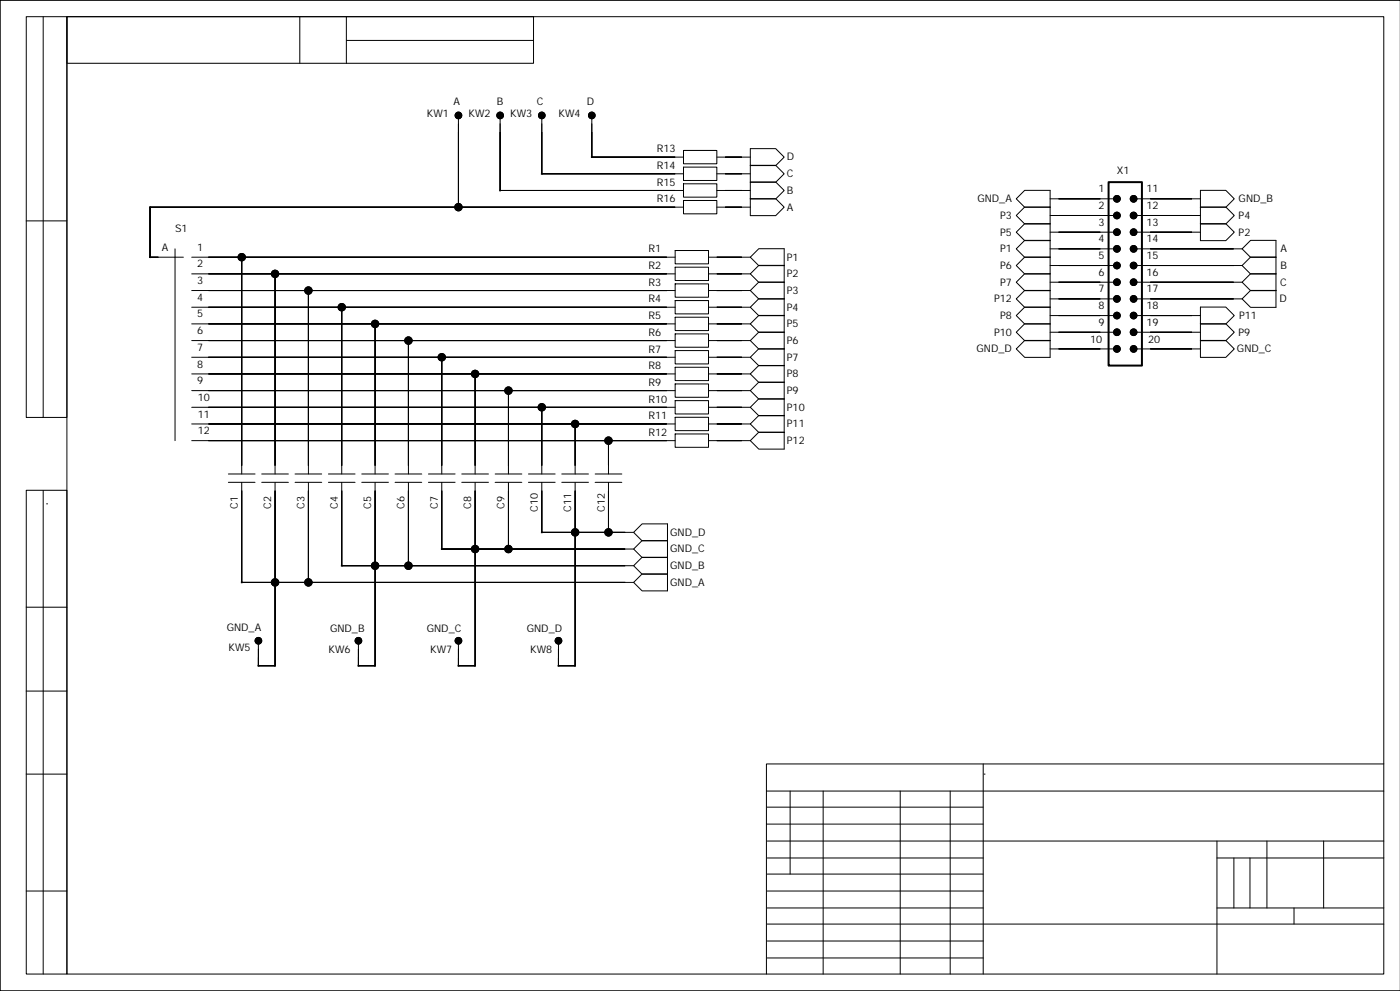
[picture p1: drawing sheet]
<svg xmlns="http://www.w3.org/2000/svg" width="420mm" height="297mm" viewBox="0 0 420 297" stroke-linecap="round" stroke-linejoin="round" font-family="sans-serif">
<g fill="none" stroke="#000" stroke-width=".3">
<path d="M0 0v297M7.9 5h12.2v120.1h-12.2zM13 5v120.1M20.1 5h394.8v287h-394.8zM20.1 5h139.9v14h-139.9zM89.9 5v14M103.9 5v14M103.9 12.1h56.1M419.9 .1h-419.9v296.9M137.5 34.6v27.5M150 34.6v22.5h55M162.5 34.6v17.5h42.5"/>
<path d="M177.5 34.6v12.5h27.5M205 45.1h10v4h-10zM205 50.1h10v4h-10zM205 55.1h10v4h-10zM215 47.1h10M215 52.1h10M215 57.1h10M222.4 47.1h.1M222.4 52.1h.1M222.4 57.1h.1M225 49.6h7.6l2.5-2.5-2.5-2.5h-7.6v20h7.6l2.5-2.5-2.5-2.5h-7.6M225 49.6h7.6l2.5 2.5-2.5 2.5h-7.6"/>
<path d="M225 54.6h7.6l2.5 2.5-2.5 2.5h-7.6M314.9 59.6h20M317.4 59.6h.1M339.9 59.6h20.1M357.4 59.6h.1M7.9 66.2h12.2M52.5 74.6v57.5M57.5 77.1h145M72.5 77.1v65M202.5 75.1h10v4h-10zM205 60.1h10v4h-10zM205 62.1h-160v15h10"/>
<path d="M212.5 77.1h12.5M215 62.1h10M222.4 62.1h.1M222.4 77.1h.1M235.1 79.6h-7.6l-2.5-2.5 2.5-2.6h7.6v60.1h-7.6l-2.5-2.5 2.5-2.6h7.6M235.1 79.5h-7.6l-2.5 2.6 2.5 2.5h7.6M314.9 77h-7.6l-2.6 2.6 2.6 2.5h7.6M314.9 72.1h-7.6l-2.6 2.5 2.6 2.5h7.6M314.9 62.1h-7.6l-2.6 2.5 2.6 2.5h7.6M314.9 67.1h-7.6l-2.6 2.5 2.6 2.5h7.6M314.9 62.1h-7.6l-2.6-2.5 2.6-2.5h7.6v50h-7.6l-2.6-2.5 2.6-2.6h7.6M314.9 69.6h20"/>
<path d="M314.9 64.6h20M314.9 79.6h20M314.9 74.6h20M317.4 79.6h.1M317.4 74.6h.1M317.4 64.6h.1M317.4 69.6h.1M339.9 69.6h20.1M339.9 64.6h20.1M339.9 79.6h32.6M339.9 74.6h32.6M357.4 69.6h.1"/>
<path d="M357.4 64.6h.1M360 62.1h7.6l2.5-2.5-2.5-2.5h-7.6v15h7.6l2.5-2.5-2.5-2.5h-7.6M360 62.1h7.6l2.5 2.5-2.5 2.5h-7.6M369.9 74.6h.1M369.9 79.6h.1M382.6 77.1h-7.6l-2.5-2.5 2.5-2.5h7.6v20h-7.6l-2.5-2.5 2.5-2.6h7.6M382.6 77h-7.6l-2.5 2.6 2.5 2.5h7.6M57.5 82.1h145M57.5 87.1h145M57.5 92.1h145M57.5 97.1h145M82.5 82.1v60"/>
<path d="M92.5 87.1v55M102.5 92.1v50M112.5 97.1v45M202.5 80.1h10v4h-10zM202.5 85.1h10v4h-10zM202.5 90.1h10v4h-10zM202.5 95.1h10v4h-10zM212.5 82.1h12.5M212.5 87.1h12.5M212.5 92.1h12.5M212.5 97.1h12.5M222.4 82.1h.1"/>
<path d="M222.4 87.1h.1M222.4 92.1h.1M222.4 97.1h.1M235.1 84.5h-7.6l-2.5 2.6 2.5 2.5h7.6M235.1 89.5h-7.6l-2.5 2.6 2.5 2.5h7.6M235.1 94.5h-7.6l-2.5 2.6 2.5 2.5h7.6M235.1 99.5h-7.6l-2.5 2.6 2.5 2.5h7.6M314.9 92h-7.6l-2.6 2.6 2.6 2.5h7.6M314.9 97h-7.6l-2.6 2.6 2.6 2.5h7.6M314.9 87h-7.6l-2.6 2.6 2.6 2.5h7.6M314.9 82h-7.6l-2.6 2.6 2.6 2.5h7.6M314.9 94.6h20"/>
<path d="M314.9 99.6h20M314.9 89.6h20M314.9 84.6h20M317.4 94.6h.1M317.4 99.6h.1M317.4 89.6h.1M317.4 84.6h.1M339.9 94.6h20.1M339.9 99.6h20.1M339.9 89.6h32.6M339.9 84.6h32.6M357.4 99.6h.1"/>
<path d="M357.4 94.6h.1M360 97h7.6l2.5 2.6-2.5 2.5h-7.6M360 97.1h7.6l2.5-2.5-2.5-2.6h-7.6v15.1h7.6l2.5-2.5-2.5-2.6h-7.6M369.9 84.6h.1M369.9 89.6h.1M382.6 82h-7.6l-2.5 2.6 2.5 2.5h7.6M57.5 102.1h145M57.5 107.1h145M57.5 112.1h145M57.5 117.1h145M122.5 102.1v40M132.5 107.1v35"/>
<path d="M142.5 112.1v30M152.5 117.1v25M202.5 100.1h10v4h-10zM202.5 105.1h10v4h-10zM202.5 110.1h10v4h-10zM202.5 115.1h10v4h-10zM212.5 102.1h12.5M212.5 107.1h12.5M212.5 112.1h12.5M212.5 117.1h12.5M222.4 102.1h.1M222.4 107.1h.1"/>
<path d="M222.4 112.1h.1M222.4 117.1h.1M235.1 104.5h-7.6l-2.5 2.6 2.5 2.5h7.6M235.1 109.5h-7.6l-2.5 2.6 2.5 2.5h7.6M235.1 114.5h-7.6l-2.5 2.6 2.5 2.5h7.6M235.1 119.5h-7.6l-2.5 2.6 2.5 2.5h7.6M314.9 104.6h20M317.4 104.6h.1M339.9 104.6h20.1M357.4 104.6h.1M57.5 122.1h145M57.5 127.1h145"/>
<path d="M57.5 132.1h145M162.5 122.1v20M172.5 127.1v15M182.5 132.1v10M202.5 120.1h10v4h-10zM202.5 125.1h10v4h-10zM202.5 130.1h10v4h-10zM212.5 122.1h12.5M212.5 127.1h12.5M212.5 132.1h12.5M222.4 122.1h.1M222.4 127.1h.1"/>
<path d="M222.4 132.1h.1M235.1 124.5h-7.6l-2.5 2.6 2.5 2.5h7.6M7.9 147h12.2v145h-12.2zM13 147v145M14 151h.1M68.5 144.6h8M68.5 142.1h8M72.5 144.6v30h117.5M78.5 144.6h8M78.5 142.1h8M82.5 144.6v55h-5v-7.5M88.5 144.6h8"/>
<path d="M88.5 142.1h8M92.5 144.6v30M98.5 144.6h8M98.5 142.1h8M102.5 144.6v25h87.5M108.5 144.6h8M108.5 142.1h8M112.5 144.6v55h-5v-7.5M118.5 144.6h8M118.5 142.1h8M122.5 144.6v25M128.5 144.6h8"/>
<path d="M128.5 142.1h8M132.5 144.6v20h57.5M138.5 144.6h8M138.5 142.1h8M142.5 144.6v55h-5v-7.5M148.5 144.6h8M148.5 142.1h8M152.5 144.6v20M158.5 144.6h8M158.5 142.1h8M162.5 144.6v15h27.5M168.5 144.6h8"/>
<path d="M168.5 142.1h8M172.5 144.6v55h-5v-7.5M178.5 144.6h8M178.5 142.1h8M182.5 144.6v15M187.5 159.6h.1M187.5 164.6h.1M187.5 169.6h.1M187.5 174.6h.1M200.2 162.1h-7.7l-2.5-2.5 2.5-2.6h7.7v20.1h-7.7l-2.5-2.5 2.5-2.6h7.7M200.2 162h-7.7l-2.5 2.6 2.5 2.5h7.7M200.2 167h-7.7l-2.5 2.6 2.5 2.5h7.7"/>
<path d="M7.9 182h12.2M7.9 207.1h12.2M7.9 232h12.2M229.8 237.1h185.1M236.9 237.1v24.9M246.8 237.1v54.9M269.9 237.1v54.9M284.9 237.1v54.9M294.8 229v63M295.1 232h.1M414.9 229h-185.1v63M229.8 247h65"/>
<path d="M230.1 252.1h184.8M230.1 257.2h64.7M230.1 241.9h64.7M364.9 257.2h50M364.9 252.1v39.9M370 257.2v15M374.8 257.2v15M379.9 252.1v20.1M396.9 252.1v20.1M7.9 267.1h12.2M230.1 267.1h64.7M230.1 277h184.8"/>
<path d="M230.1 272.2h64.7M230.1 262h64.7M364.9 272.2h50M388 272.2v4.8M0 297h419.9M230.1 287.1h64.7M230.1 282.1h64.7"/>
<circle cx="137.5" cy="34.6" r="1"/>
<circle cx="150" cy="34.6" r="1"/>
<circle cx="162.5" cy="34.6" r="1"/>
<circle cx="177.5" cy="34.6" r="1"/>
<circle cx="334.9" cy="59.6" r="1"/>
<circle cx="339.9" cy="59.6" r="1"/>
<circle cx="72.5" cy="77.1" r="1.11"/>
<circle cx="137.5" cy="62.1" r="1.11"/>
<circle cx="334.9" cy="64.6" r="1"/>
<circle cx="334.9" cy="79.6" r="1"/>
<circle cx="334.9" cy="69.6" r="1"/>
<circle cx="334.9" cy="74.6" r="1"/>
<circle cx="339.9" cy="64.6" r="1"/>
<circle cx="339.9" cy="79.6" r="1"/>
<circle cx="339.9" cy="69.6" r="1"/>
<circle cx="339.9" cy="74.6" r="1"/>
<circle cx="82.5" cy="82.1" r="1.11"/>
<circle cx="92.5" cy="87.1" r="1.11"/>
<circle cx="102.5" cy="92.1" r="1.11"/>
<circle cx="112.5" cy="97.1" r="1.11"/>
<circle cx="334.9" cy="84.6" r="1"/>
<circle cx="334.9" cy="99.6" r="1"/>
<circle cx="334.9" cy="94.6" r="1"/>
<circle cx="334.9" cy="89.6" r="1"/>
<circle cx="339.9" cy="84.6" r="1"/>
<circle cx="339.9" cy="99.6" r="1"/>
<circle cx="339.9" cy="94.6" r="1"/>
<circle cx="339.9" cy="89.6" r="1"/>
<circle cx="122.5" cy="102.1" r="1.11"/>
<circle cx="132.5" cy="107.1" r="1.11"/>
<circle cx="142.5" cy="112.1" r="1.11"/>
<circle cx="152.5" cy="117.1" r="1.11"/>
<circle cx="334.9" cy="104.6" r="1"/>
<circle cx="339.9" cy="104.6" r="1"/>
<circle cx="162.5" cy="122.1" r="1.11"/>
<circle cx="172.5" cy="127.1" r="1.11"/>
<circle cx="182.5" cy="132.1" r="1.11"/>
<circle cx="172.5" cy="159.6" r="1.11"/>
<circle cx="182.5" cy="159.6" r="1.11"/>
<circle cx="82.5" cy="174.6" r="1.11"/>
<circle cx="92.5" cy="174.6" r="1.11"/>
<circle cx="112.5" cy="169.6" r="1.11"/>
<circle cx="122.5" cy="169.6" r="1.11"/>
<circle cx="142.5" cy="164.6" r="1.11"/>
<circle cx="152.5" cy="164.6" r="1.11"/>
<circle cx="77.5" cy="192.1" r="1"/>
<circle cx="107.5" cy="192.1" r="1"/>
<circle cx="137.5" cy="192.1" r="1"/>
<circle cx="167.5" cy="192.1" r="1"/>
</g>
<g fill="#000" stroke="#000" stroke-width=".3">
<path d="M137.5 39.6v22.5z" fill-rule="evenodd"/>
<path d="M150 39.6v17.5z" fill-rule="evenodd"/>
<path d="M162.5 39.6v12.5z" fill-rule="evenodd"/>
<path d="M177.5 39.6v7.5z" fill-rule="evenodd"/>
<path d="M149.9 57h.2v.2h-.2z" fill-rule="evenodd"/>
<path d="M162.4 52h.2v.2h-.2z" fill-rule="evenodd"/>
<path d="M177.3 47h.3v.2h-.3z" fill-rule="evenodd"/>
<path d="M150 57.1h52.5z" fill-rule="evenodd"/>
<path d="M162.5 52.1h40z" fill-rule="evenodd"/>
<path d="M177.5 47.1h25z" fill-rule="evenodd"/>
<path d="M217.5 57.1h4.9z" fill-rule="evenodd"/>
<path d="M217.5 52.1h4.9z" fill-rule="evenodd"/>
<path d="M217.5 47.1h4.9z" fill-rule="evenodd"/>
<path d="M317.4 59.6h12.5z" fill-rule="evenodd"/>
<path d="M344.9 59.6h12.5z" fill-rule="evenodd"/>
<path d="M44.9 77h.2v.2h-.2z" fill-rule="evenodd"/>
<path d="M44.9 62h.2v.2h-.2z" fill-rule="evenodd"/>
<path d="M45 62.1v15z" fill-rule="evenodd"/>
<path d="M45 77.1h2.5z" fill-rule="evenodd"/>
<path d="M72.5 77.1v62.5z" fill-rule="evenodd"/>
<path d="M62.5 77.1h10z" fill-rule="evenodd"/>
<path d="M45 62.1h92.5z" fill-rule="evenodd"/>
<path d="M72.5 77.1h127.5z" fill-rule="evenodd"/>
<path d="M137.5 62.1h65z" fill-rule="evenodd"/>
<path d="M217.5 62.1h4.9z" fill-rule="evenodd"/>
<path d="M215 77.1h7.4z" fill-rule="evenodd"/>
<path d="M317.4 64.6h12.5z" fill-rule="evenodd"/>
<path d="M317.4 69.6h12.5z" fill-rule="evenodd"/>
<path d="M317.4 74.6h12.5z" fill-rule="evenodd"/>
<path d="M317.4 79.6h12.5z" fill-rule="evenodd"/>
<path d="M344.9 64.6h12.5z" fill-rule="evenodd"/>
<path d="M344.9 69.6h12.5z" fill-rule="evenodd"/>
<path d="M344.9 79.6h25z" fill-rule="evenodd"/>
<path d="M344.9 74.6h25z" fill-rule="evenodd"/>
<path d="M82.5 82.1v57.5z" fill-rule="evenodd"/>
<path d="M62.5 82.1h20z" fill-rule="evenodd"/>
<path d="M92.5 87.1v52.5z" fill-rule="evenodd"/>
<path d="M62.5 87.1h30z" fill-rule="evenodd"/>
<path d="M102.5 92.1v47.5z" fill-rule="evenodd"/>
<path d="M62.5 92.1h40z" fill-rule="evenodd"/>
<path d="M112.5 97.1v42.5z" fill-rule="evenodd"/>
<path d="M62.5 97.1h50z" fill-rule="evenodd"/>
<path d="M82.5 82.1h117.5z" fill-rule="evenodd"/>
<path d="M92.5 87.1h107.5z" fill-rule="evenodd"/>
<path d="M102.5 92.1h97.5z" fill-rule="evenodd"/>
<path d="M112.5 97.1h87.5z" fill-rule="evenodd"/>
<path d="M215 82.1h7.4z" fill-rule="evenodd"/>
<path d="M215 87.1h7.4z" fill-rule="evenodd"/>
<path d="M215 92.1h7.4z" fill-rule="evenodd"/>
<path d="M215 97.1h7.4z" fill-rule="evenodd"/>
<path d="M317.4 94.6h12.5z" fill-rule="evenodd"/>
<path d="M317.4 99.6h12.5z" fill-rule="evenodd"/>
<path d="M317.4 84.6h12.5z" fill-rule="evenodd"/>
<path d="M317.4 89.6h12.5z" fill-rule="evenodd"/>
<path d="M344.9 99.6h12.5z" fill-rule="evenodd"/>
<path d="M344.9 94.6h12.5z" fill-rule="evenodd"/>
<path d="M344.9 84.6h25z" fill-rule="evenodd"/>
<path d="M344.9 89.6h25z" fill-rule="evenodd"/>
<path d="M122.5 102.1v37.5z" fill-rule="evenodd"/>
<path d="M62.5 102.1h60z" fill-rule="evenodd"/>
<path d="M132.5 107.1v32.5z" fill-rule="evenodd"/>
<path d="M62.5 107.1h70z" fill-rule="evenodd"/>
<path d="M142.5 112.1v27.5z" fill-rule="evenodd"/>
<path d="M62.5 112.1h80z" fill-rule="evenodd"/>
<path d="M152.5 117.1v22.5z" fill-rule="evenodd"/>
<path d="M62.5 117.1h90z" fill-rule="evenodd"/>
<path d="M122.5 102.1h77.5z" fill-rule="evenodd"/>
<path d="M132.5 107.1h67.5z" fill-rule="evenodd"/>
<path d="M142.5 112.1h57.5z" fill-rule="evenodd"/>
<path d="M152.5 117.1h47.5z" fill-rule="evenodd"/>
<path d="M215 102.1h7.4z" fill-rule="evenodd"/>
<path d="M215 107.1h7.4z" fill-rule="evenodd"/>
<path d="M215 112.1h7.4z" fill-rule="evenodd"/>
<path d="M215 117.1h7.4z" fill-rule="evenodd"/>
<path d="M317.4 104.6h12.5z" fill-rule="evenodd"/>
<path d="M344.9 104.6h12.5z" fill-rule="evenodd"/>
<path d="M162.5 122.1v17.5z" fill-rule="evenodd"/>
<path d="M62.5 122.1h100z" fill-rule="evenodd"/>
<path d="M172.5 127.1v12.5z" fill-rule="evenodd"/>
<path d="M62.5 127.1h110z" fill-rule="evenodd"/>
<path d="M182.5 132.1v7.5z" fill-rule="evenodd"/>
<path d="M62.5 132.1h120z" fill-rule="evenodd"/>
<path d="M162.5 122.1h37.5z" fill-rule="evenodd"/>
<path d="M172.5 127.1h27.5z" fill-rule="evenodd"/>
<path d="M182.5 132.1h17.5z" fill-rule="evenodd"/>
<path d="M215 122.1h7.4z" fill-rule="evenodd"/>
<path d="M215 127.1h7.4z" fill-rule="evenodd"/>
<path d="M215 132.1h7.4z" fill-rule="evenodd"/>
<path d="M72.5 147.1v27.5z" fill-rule="evenodd"/>
<path d="M82.5 147.1v27.5z" fill-rule="evenodd"/>
<path d="M92.5 147.1v27.5z" fill-rule="evenodd"/>
<path d="M102.5 147.1v22.5z" fill-rule="evenodd"/>
<path d="M112.5 147.1v22.5z" fill-rule="evenodd"/>
<path d="M122.5 147.1v22.5z" fill-rule="evenodd"/>
<path d="M132.5 147.1v17.5z" fill-rule="evenodd"/>
<path d="M142.5 147.1v17.5z" fill-rule="evenodd"/>
<path d="M152.5 147.1v17.5z" fill-rule="evenodd"/>
<path d="M162.4 159.5h.2v.2h-.2z" fill-rule="evenodd"/>
<path d="M162.5 147.1v12.5z" fill-rule="evenodd"/>
<path d="M172.5 159.6v40z" fill-rule="evenodd"/>
<path d="M172.5 147.1v12.5z" fill-rule="evenodd"/>
<path d="M162.5 159.6h10z" fill-rule="evenodd"/>
<path d="M182.5 147.1v12.5z" fill-rule="evenodd"/>
<path d="M172.5 159.6h10z" fill-rule="evenodd"/>
<path d="M182.5 159.6h5z" fill-rule="evenodd"/>
<path d="M72.4 174.5h.2v.2h-.2z" fill-rule="evenodd"/>
<path d="M82.5 174.6v25z" fill-rule="evenodd"/>
<path d="M72.5 174.6h10z" fill-rule="evenodd"/>
<path d="M82.5 174.6h10z" fill-rule="evenodd"/>
<path d="M102.4 169.5h.2v.2h-.2z" fill-rule="evenodd"/>
<path d="M112.5 169.6v30z" fill-rule="evenodd"/>
<path d="M102.5 169.6h10z" fill-rule="evenodd"/>
<path d="M112.5 169.6h10z" fill-rule="evenodd"/>
<path d="M132.4 164.5h.2v.2h-.2z" fill-rule="evenodd"/>
<path d="M142.5 164.6v35z" fill-rule="evenodd"/>
<path d="M132.5 164.6h10z" fill-rule="evenodd"/>
<path d="M142.5 164.6h10z" fill-rule="evenodd"/>
<path d="M92.5 174.6h95z" fill-rule="evenodd"/>
<path d="M122.5 169.6h65z" fill-rule="evenodd"/>
<path d="M152.5 164.6h35z" fill-rule="evenodd"/>
<path d="M77.4 199.4h.2v.3h-.2z" fill-rule="evenodd"/>
<path d="M77.5 197.1v2.5z" fill-rule="evenodd"/>
<path d="M82.4 199.4h.2v.3h-.2z" fill-rule="evenodd"/>
<path d="M77.5 199.6h5z" fill-rule="evenodd"/>
<path d="M107.4 199.4h.2v.3h-.2z" fill-rule="evenodd"/>
<path d="M107.5 197.1v2.5z" fill-rule="evenodd"/>
<path d="M112.4 199.4h.2v.3h-.2z" fill-rule="evenodd"/>
<path d="M107.5 199.6h5z" fill-rule="evenodd"/>
<path d="M137.4 199.4h.2v.3h-.2z" fill-rule="evenodd"/>
<path d="M137.5 197.1v2.5z" fill-rule="evenodd"/>
<path d="M142.4 199.4h.2v.3h-.2z" fill-rule="evenodd"/>
<path d="M137.5 199.6h5z" fill-rule="evenodd"/>
<path d="M167.4 199.4h.2v.3h-.2z" fill-rule="evenodd"/>
<path d="M167.5 197.1v2.5z" fill-rule="evenodd"/>
<path d="M172.3 199.4h.3v.3h-.3z" fill-rule="evenodd"/>
<path d="M167.5 199.6h5z" fill-rule="evenodd"/>
<circle cx="137.5" cy="34.6" r="1"/>
<circle cx="150" cy="34.6" r="1"/>
<circle cx="162.5" cy="34.6" r="1"/>
<circle cx="177.5" cy="34.6" r="1"/>
<circle cx="334.9" cy="59.6" r="1"/>
<circle cx="339.9" cy="59.6" r="1"/>
<circle cx="72.5" cy="77.1" r="1.11"/>
<circle cx="137.5" cy="62.1" r="1.11"/>
<circle cx="334.9" cy="64.6" r="1"/>
<circle cx="334.9" cy="79.6" r="1"/>
<circle cx="334.9" cy="69.6" r="1"/>
<circle cx="334.9" cy="74.6" r="1"/>
<circle cx="339.9" cy="64.6" r="1"/>
<circle cx="339.9" cy="79.6" r="1"/>
<circle cx="339.9" cy="69.6" r="1"/>
<circle cx="339.9" cy="74.6" r="1"/>
<circle cx="82.5" cy="82.1" r="1.11"/>
<circle cx="92.5" cy="87.1" r="1.11"/>
<circle cx="102.5" cy="92.1" r="1.11"/>
<circle cx="112.5" cy="97.1" r="1.11"/>
<circle cx="334.9" cy="84.6" r="1"/>
<circle cx="334.9" cy="99.6" r="1"/>
<circle cx="334.9" cy="94.6" r="1"/>
<circle cx="334.9" cy="89.6" r="1"/>
<circle cx="339.9" cy="84.6" r="1"/>
<circle cx="339.9" cy="99.6" r="1"/>
<circle cx="339.9" cy="94.6" r="1"/>
<circle cx="339.9" cy="89.6" r="1"/>
<circle cx="122.5" cy="102.1" r="1.11"/>
<circle cx="132.5" cy="107.1" r="1.11"/>
<circle cx="142.5" cy="112.1" r="1.11"/>
<circle cx="152.5" cy="117.1" r="1.11"/>
<circle cx="334.9" cy="104.6" r="1"/>
<circle cx="339.9" cy="104.6" r="1"/>
<circle cx="162.5" cy="122.1" r="1.11"/>
<circle cx="172.5" cy="127.1" r="1.11"/>
<circle cx="182.5" cy="132.1" r="1.11"/>
<circle cx="172.5" cy="159.6" r="1.11"/>
<circle cx="182.5" cy="159.6" r="1.11"/>
<circle cx="82.5" cy="174.6" r="1.11"/>
<circle cx="92.5" cy="174.6" r="1.11"/>
<circle cx="112.5" cy="169.6" r="1.11"/>
<circle cx="122.5" cy="169.6" r="1.11"/>
<circle cx="142.5" cy="164.6" r="1.11"/>
<circle cx="152.5" cy="164.6" r="1.11"/>
<circle cx="77.5" cy="192.1" r="1"/>
<circle cx="107.5" cy="192.1" r="1"/>
<circle cx="137.5" cy="192.1" r="1"/>
<circle cx="167.5" cy="192.1" r="1"/>
</g>
<path d="M332.4 54.6h10v55h-10z" fill="none" stroke="#000" stroke-width=".6"/>
<g font-size="3.1">
<text x="128" y="35.2">KW1</text>
<text x="136" y="31.6">A</text>
<text x="140.5" y="35.2">KW2</text>
<text x="149" y="31.6">B</text>
<text x="153" y="35.2">KW3</text>
<text x="161" y="31.6">C</text>
<text x="167.5" y="35.2">KW4</text>
<text x="176" y="31.6">D</text>
<text x="197" y="45.7">R13</text>
<text x="197" y="50.7">R14</text>
<text x="235.9" y="53.1">C</text>
<text x="235.9" y="48.1">D</text>
<text x="334.9" y="52.2">X1</text>
<text x="197" y="55.7">R15</text>
<text x="235.9" y="58.1">B</text>
<text x="329.4" y="57.7">1</text>
<text x="343.8" y="57.7">11</text>
<text x="197" y="60.7">R16</text>
<text x="235.9" y="63.1">A</text>
<text x="293.1" y="60.6">GND_A</text>
<text x="299.9" y="65.6">P3</text>
<text x="329.4" y="62.7">2</text>
<text x="343.8" y="62.7">12</text>
<text x="371.4" y="65.6">P4</text>
<text x="371.4" y="60.6">GND_B</text>
<text x="52.5" y="69.7">S1</text>
<text x="299.9" y="70.6">P5</text>
<text x="329.4" y="67.7">3</text>
<text x="343.8" y="67.7">13</text>
<text x="371.4" y="70.6">P2</text>
<text x="48.5" y="75.2">A</text>
<text x="59.2" y="75.2">1</text>
<text x="194.5" y="75.7">R1</text>
<text x="299.9" y="75.6">P1</text>
<text x="329.4" y="77.7">5</text>
<text x="329.4" y="72.7">4</text>
<text x="343.8" y="77.7">15</text>
<text x="343.8" y="72.7">14</text>
<text x="384" y="75.6">A</text>
<text x="59.2" y="80.2">2</text>
<text x="194.5" y="80.7">R2</text>
<text x="235.9" y="78.1">P1</text>
<text x="235.9" y="83.1">P2</text>
<text x="299.9" y="80.6">P6</text>
<text x="329.4" y="82.7">6</text>
<text x="343.8" y="82.7">16</text>
<text x="383.9" y="80.6">B</text>
<text x="59.2" y="85.2">3</text>
<text x="194.5" y="85.7">R3</text>
<text x="235.9" y="88.1">P3</text>
<text x="299.9" y="85.6">P7</text>
<text x="329.4" y="87.7">7</text>
<text x="343.8" y="87.7">17</text>
<text x="383.9" y="85.6">C</text>
<text x="59.2" y="95.2">5</text>
<text x="59.2" y="90.2">4</text>
<text x="194.5" y="90.7">R4</text>
<text x="194.5" y="95.7">R5</text>
<text x="235.9" y="93.1">P4</text>
<text x="298.1" y="90.6">P12</text>
<text x="299.9" y="95.6">P8</text>
<text x="329.4" y="92.7">8</text>
<text x="343.8" y="92.7">18</text>
<text x="371.6" y="95.6">P11</text>
<text x="383.7" y="90.6">D</text>
<text x="59.2" y="100.2">6</text>
<text x="194.5" y="100.7">R6</text>
<text x="235.9" y="98.1">P5</text>
<text x="298.1" y="100.6">P10</text>
<text x="329.4" y="97.7">9</text>
<text x="343.8" y="97.7">19</text>
<text x="371.4" y="100.6">P9</text>
<text x="59.2" y="105.2">7</text>
<text x="194.5" y="105.7">R7</text>
<text x="235.9" y="103.1">P6</text>
<text x="292.8" y="105.6">GND_D</text>
<text x="326.9" y="102.7">10</text>
<text x="344.3" y="102.7">20</text>
<text x="370.9" y="105.6">GND_C</text>
<text x="59.2" y="110.2">8</text>
<text x="194.5" y="110.7">R8</text>
<text x="235.9" y="108.1">P7</text>
<text x="235.9" y="113.1">P8</text>
<text x="59.2" y="115.2">9</text>
<text x="194.5" y="115.7">R9</text>
<text x="235.9" y="118.1">P9</text>
<text x="59.3" y="125.2">11</text>
<text x="59.3" y="120.2">10</text>
<text x="194.5" y="120.7">R10</text>
<text x="194.5" y="125.7">R11</text>
<text x="235.9" y="123.1">P10</text>
<text x="59.3" y="130.2">12</text>
<text x="194.5" y="130.7">R12</text>
<text x="235.9" y="128.1">P11</text>
<text x="235.9" y="133.1">P12</text>
<text x="71.3" y="152.5" transform="rotate(-90 71.3 152.5)">C1</text>
<text x="81.3" y="152.5" transform="rotate(-90 81.3 152.5)">C2</text>
<text x="91.3" y="152.5" transform="rotate(-90 91.3 152.5)">C3</text>
<text x="101.3" y="152.5" transform="rotate(-90 101.3 152.5)">C4</text>
<text x="111.3" y="152.5" transform="rotate(-90 111.3 152.5)">C5</text>
<text x="121.3" y="152.5" transform="rotate(-90 121.3 152.5)">C6</text>
<text x="131.3" y="152.5" transform="rotate(-90 131.3 152.5)">C7</text>
<text x="141.3" y="152.5" transform="rotate(-90 141.3 152.5)">C8</text>
<text x="151.3" y="152.5" transform="rotate(-90 151.3 152.5)">C9</text>
<text x="161.3" y="153.4" transform="rotate(-90 161.3 153.4)">C10</text>
<text x="171.3" y="153.4" transform="rotate(-90 171.3 153.4)">C11</text>
<text x="181.3" y="153.4" transform="rotate(-90 181.3 153.4)">C12</text>
<text x="201" y="160.6">GND_D</text>
<text x="201" y="165.6">GND_C</text>
<text x="201" y="170.6">GND_B</text>
<text x="201" y="175.6">GND_A</text>
<text x="68" y="189.1">GND_A</text>
<text x="99" y="189.6">GND_B</text>
<text x="128" y="189.6">GND_C</text>
<text x="158" y="189.6">GND_D</text>
<text x="68.5" y="195.1">KW5</text>
<text x="98.5" y="195.6">KW6</text>
<text x="129" y="195.6">KW7</text>
<text x="159" y="195.6">KW8</text>
</g>
</svg>
